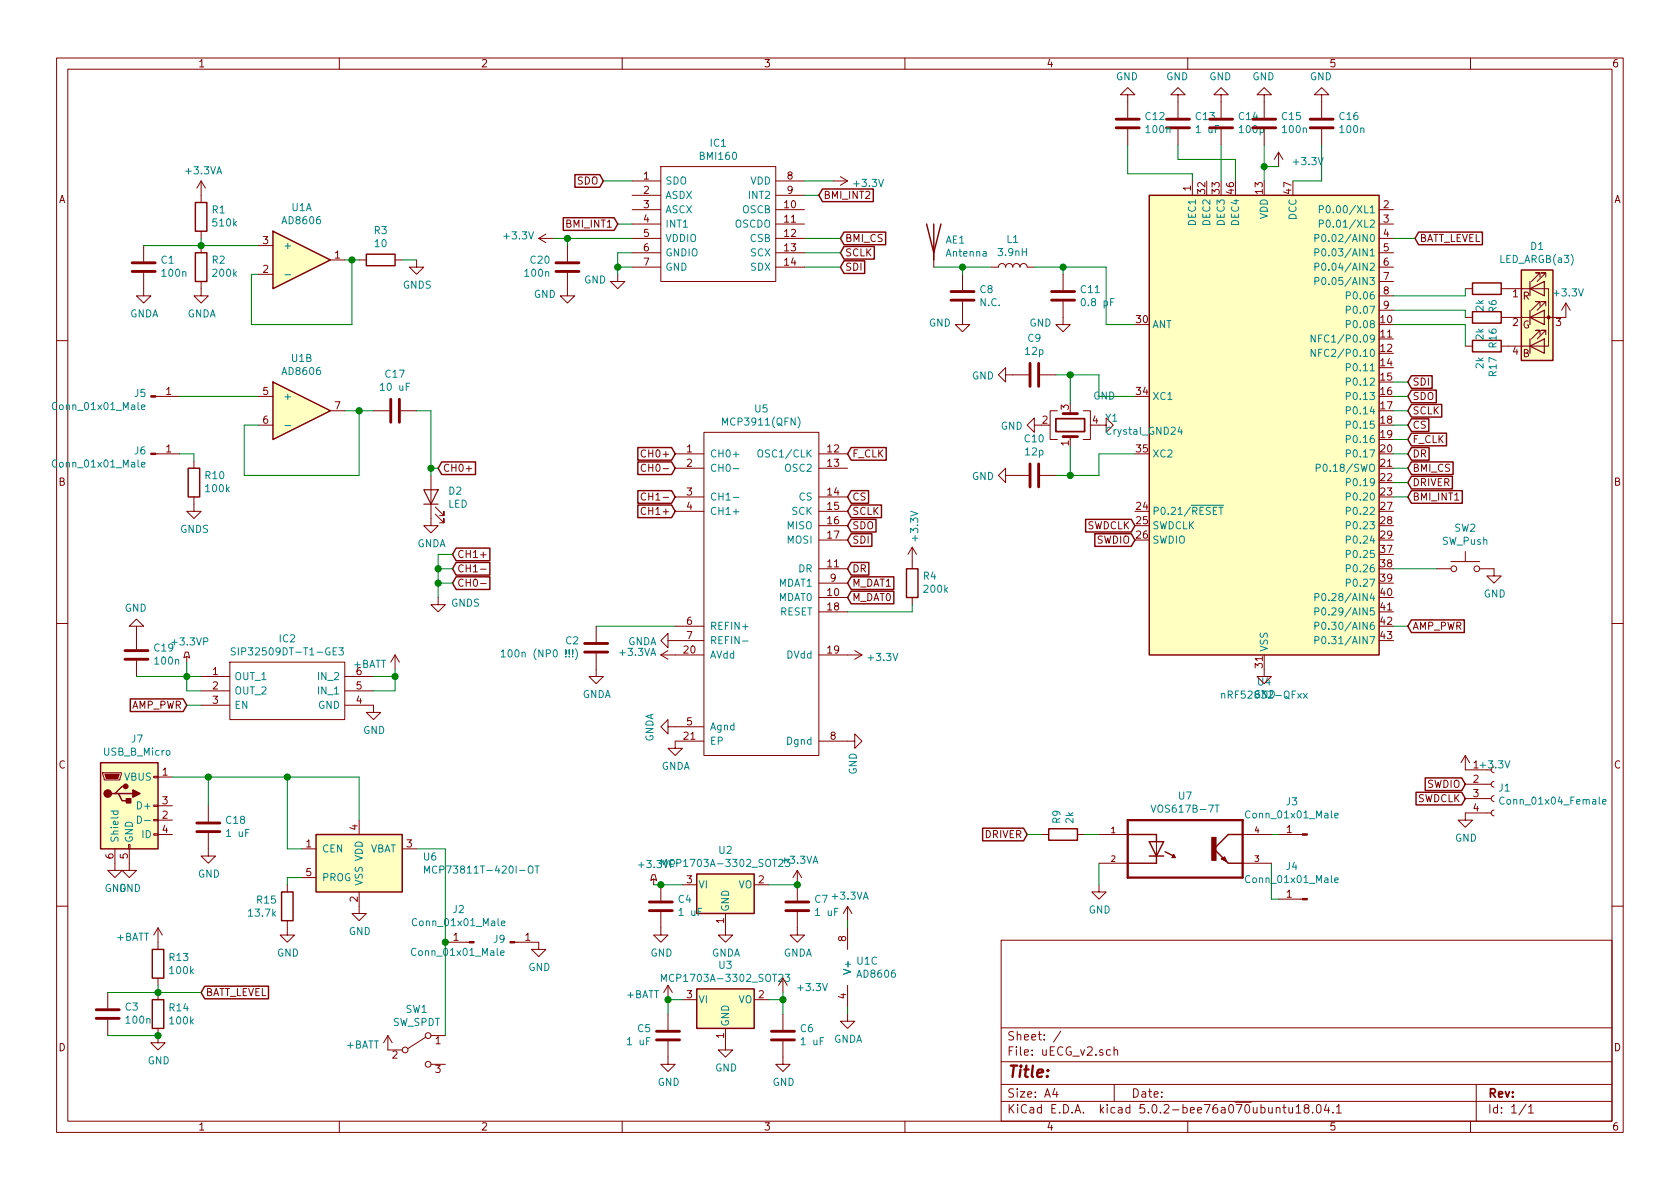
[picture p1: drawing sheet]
<svg xmlns="http://www.w3.org/2000/svg" width="297mm" height="210mm" viewBox="0 0 297 210" stroke-linecap="round" stroke-linejoin="round" font-family="sans-serif">
<g fill="none" stroke="#840000" stroke-width=".18">
<path d="M10 10.3h277v189.9h-277zM12 12.2h273v186.1h-273zM60 10.3v1.9M110 10.3v1.9M160 10.3v1.9M199.4 16.8h1.3l-1.3-1.3-1.3 1.3h1.3v4M208.3 16.8h1.2l-1.2-1.3-1.3 1.3h1.3v4M210 10.3v1.9M215.9 16.8h1.3l-1.3-1.3-1.3 1.3h1.3v4M223.5 16.8h1.3l-1.3-1.3-1.3 1.3h1.3v4M233.7 16.8h1.2l-1.2-1.3-1.3 1.3h1.3v4M260 10.3v1.9"/>
<path d="M35.6 32v3.8M35.6 32l-.8 1.3M35.6 32l.7 1.3M111.8 37.1h5M111.8 39.6h5M111.8 32h5M111.8 34.5h5M116.8 29.5h20.4v20.3h-20.4zM137.2 37.1h5M137.2 39.6h5M137.2 32h5M137.2 34.5h5"/>
<path d="M147.3 32h2.6M148.6 31.2l1.3 .8M149.9 32l-1.3 .8M199.4 22.9v2.7M208.3 22.9v2.7M210.8 32v2.5M215.9 22.9v2.7M223.5 22.9v2.7M226.1 26.9l-.8 1.3M226.1 26.9v2.6M226.1 26.9l.7 1.3M233.7 22.9v2.7"/>
<path d="M243.8 37.1h2.6M243.8 39.6h2.6M25.4 48.3v4h1.3l-1.3 1.3-1.3-1.3h1.3M25.4 43.4v2.8M35.6 49.8v2.5h1.2l-1.2 1.3-1.3-1.3h1.3M35.6 40.9v1.3M35.6 43.4v1.3M45.7 48.5h2.6M45.7 43.4h2.6M58.4 46h2.6M63.5 46h1.3M69.8 46h1.3"/>
<path d="M73.7 46v1.2h1.2l-1.2 1.3-1.3-1.3h1.3M95.2 42.2h2.6M95.2 42.2l1.3 .7M96.5 41.4l-1.3 .8M100.3 48.3v4h1.3l-1.3 1.3-1.2-1.3h1.2M100.3 43.4v2.8M109.2 48.5v1.3h1.3l-1.3 1.2-1.3-1.2h1.3M111.8 42.2h5M111.8 44.7h5M111.8 47.2h5M137.2 42.2h5M137.2 44.7h5"/>
<path d="M137.2 47.2h5M165.1 44.7v2.5M170.2 53.3v4.1h1.2l-1.2 1.3-1.3-1.3h1.3M170.2 48.5v2.8M175.3 47.2h1.2a.63 .63 0 0 1 .7-.6 .63 .63 0 0 1 .6 .6 .63 .63 0 0 1 .6-.6 .63 .63 0 0 1 .7 .6 .63 .63 0 0 1 .6-.6 .63 .63 0 0 1 .6 .6 .63 .63 0 0 1 .7-.6 .63 .63 0 0 1 .6 .6h1.3M188 53.3v4.1h1.2l-1.2 1.3-1.3-1.3h1.3M188 48.5v2.8M243.8 42.2h2.6M243.8 44.7h2.6M243.8 47.2h2.6M243.8 49.8h2.6M243.8 52.3h2.6"/>
<path d="M243.8 54.9h2.6M259.1 51h1.2M259.1 56.1h1.2M265.4 51h8.4v10.2h-8.4M272.3 59.2v-.8h-.8h.8l-1.5 1.5M272.3 54.1v-.8h-.8h.8l-1.5 1.6M272.3 49v-.7h-.8h.8l-1.5 1.5M273 49.8h.1M273.3 59.2v-.8h-.8h.8l-1.5 1.5M273.3 54.1v-.8h-.8h.8l-1.5 1.6M273.3 49v-.7h-.8h.8l-1.5 1.5M276.9 53.6v2.5h-11.5"/>
<path d="M276.9 53.6l-.8 1.3M276.9 53.6l.7 1.3M10 60.2h2M27.5 70.1h4.2M45.7 70.1h2.6M45.7 75.2h2.6M58.4 72.6h2.6M66 72.6h2.8M70.9 72.6h2.8M114.1 79.7a.6 .6 0 0 0-.8 .4 .6 .6 0 0 0 .6 .7l.2-.1M124.5 76.4h20.3v57.2h-20.3zM177.8 66.3v-1.3l-1.3 1.3 1.3 1.3v-1.3h4.1"/>
<path d="M182.9 75.2v-1.3l-1.3 1.3 1.3 1.2v-1.2h1.2M183.9 66.3h2.8M186.9 72.6h-1.2v5.1h1.2M189.2 72.6v.5M189.2 77.2v.5M191.5 72.6h1.3v5.1h-1.3M194.3 75.2h1.3v-1.3l1.2 1.3-1.2 1.2v-1.2M259.1 61.2h1.2M285 60.2h2M27.5 80.3h4.2M34.3 87.9v2.5h1.3l-1.3 1.3-1.3-1.3h1.3M34.3 81.5v1.3"/>
<path d="M76.2 84.1v8.9h1.3l-1.3 1.2-1.3-1.2h1.3M77 90.9l1.5 1.6v-.8v.8h-.8M77 89.7l1.5 1.5v-.8v.8h-.8M82.4 82.9h1M85 98.1h1M114.1 82.2a.6 .6 0 0 0-.8 .4 .6 .6 0 0 0 .6 .8l.2-.2M114.1 87.3a.6 .6 0 0 0-.8 .4 .6 .6 0 0 0 .6 .7l.2-.1M114.1 89.8a.6 .6 0 0 0-.8 .5 .6 .6 0 0 0 .6 .7l.2-.1M119.4 80.3h5.1M119.4 82.8h5.1M119.4 87.9h5.1M119.4 90.4h5.1"/>
<path d="M144.8 80.3h5.1M144.8 82.8h5.1M144.8 87.9h5.1M144.8 90.4h5.1M144.8 93h5.1M144.8 95.5h5.1M161.3 96.8v3.8M161.3 96.8l-.8 1.2M161.3 96.8l.8 1.2M177.8 84.1v-1.3l-1.3 1.3 1.3 1.2v-1.2h4.1M183.9 84.1h2.8M256.5 99.3h5.1"/>
<path d="M259.1 97.5v1.8M10 110.3h2M24.1 110.7h1.3l-1.3-1.2-1.2 1.2h1.2v4.1M24.1 116.8v2.8M32.8 115.3h.5l.2 1-.5-.2-.5 .2zM33 116.1v1M35.6 119.6h5M40.6 117.1h20.4v10.1h-20.4zM61 119.6h5M69.8 115.8l-.7 1.3M69.8 115.8v2.6M69.8 115.8l.8 1.3"/>
<path d="M77.5 105.7v1.2h1.2l-1.2 1.3-1.3-1.3h1.3M85 103.2h1M85 100.7h1M105.4 115.6v4h1.3l-1.3 1.3-1.3-1.3h1.3M105.4 110.7v2.8M116.8 115.8l1.3 .8M116.8 115.8h7.7M118.1 113.3v-1.3l-1.3 1.3 1.3 1.2v-1.2h6.4M118.1 115.1l-1.3 .7M119.4 110.7h5.1M144.8 115.8h7.6M144.8 105.7h5.1"/>
<path d="M144.8 100.6h5.1M144.8 108.2h5.1M144.8 103.1h5.1M151.1 115.1l1.3 .7M152.4 115.8l-1.3 .8M161.3 105.7v1.2M223.5 118.4v1.2h1.3l-1.3 1.3-1.3-1.3h1.3M254 100.6h2.5M261.6 100.6h2.6v1.2h1.2l-1.2 1.3-1.3-1.3h1.3M285 110.3h2M18.2 136.6h3.3v.3l-.3 1h-2.8zM27.2 137.3h.7v.2h-.7z"/>
<path d="M27.9 137.4h2.6M35.6 122.2h5M35.6 124.7h5M61 124.7h5v1.3h1.3l-1.3 1.2-1.2-1.2h1.2M61 122.2h5M118.1 128.5v-1.3l-1.3 1.3 1.3 1.3v-1.3h6.4M124.5 131.1h-5.1v1.2h1.2l-1.2 1.3-1.3-1.3h1.3M144.8 131.1h6.3v-1.3l1.3 1.3-1.3 1.2v-1.2M259.1 138.7h4.6M259.1 133.6v2.5h3.8M259.1 133.6l-.8 1.3M259.1 133.6l.7 1.3"/>
<path d="M264.2 138.2l-.3 .1-.2 .3 .1 .4 .4 .2M264.2 135.6l-.3 .1-.2 .4 .1 .3 .4 .2M20.3 150.1v3.8h1.3l-1.3 1.3-1.3-1.3h1.3M22.7 149.3h.3v.8h-.3zM22.9 150.1v3.8h1.2l-1.2 1.3-1.3-1.3h1.3M27.2 147.4h.7v.3h-.7zM27.2 144.9h.7v.3h-.7zM27.2 142.4h.7v.2h-.7zM27.9 145h2.6M27.9 142.5h2.6M27.9 147.6h2.6M36.8 147.3v4.1h1.3l-1.3 1.2-1.2-1.2h1.2"/>
<path d="M36.8 142.5v2.8M50.8 156.5v1.2M53.3 150.1h2.6M53.3 155.2h2.6M63.5 157.7v3.8h1.3l-1.3 1.3-1.3-1.3h1.3M63.5 145v2.6M71.1 150.1h2.6M115.3 154.7h.5l.3 1-.5-.3-.5 .3zM115.6 155.4v1.1M116.8 156.5v2.8M120.6 156.5h2.6M133.3 156.5h2.6"/>
<path d="M141 153.9v5.4M141 153.9l-.8 1.3M141 153.9l.7 1.3M184.1 147.6h1.3M190.5 147.6h1.3M194.3 156.5v1.2h1.3l-1.3 1.3-1.3-1.3h1.3M194.3 147.6h5.1M194.3 152.6h5.1M204.5 148.8v2.6M219.7 147.6h5.1M219.7 152.6h5.1M226.1 147.6h4.2"/>
<path d="M226.1 159h4.2M259.1 141.2h4.6M263.7 143.8h-4.6v1.2h1.2l-1.2 1.3-1.3-1.3h1.3M264.2 143.3l-.3 .1-.2 .3 .1 .4 .4 .2M264.2 140.7l-.3 .1-.2 .3 .1 .4 .4 .2M10 160.2h2M19 175.5v2.8M27.9 164.1v3.8M27.9 173v1.2M27.9 175.5v1.3M27.9 164.1l-.7 1.2M27.9 164.1l.8 1.2"/>
<path d="M50.8 162.8v2.5h1.3l-1.3 1.3-1.3-1.3h1.3M78.7 166.6h4.3M91 166.6h4.2v1.3h1.3l-1.3 1.3-1.2-1.3h1.2M116.8 161.3v4h1.3l-1.3 1.3-1.2-1.3h1.2M118.1 174.2v2.6M118.1 179.3v2.8M118.1 174.2l-.8 1.3M118.1 174.2l.8 1.3M120.6 176.8h2.6M128.3 161.5v3.8h1.2l-1.2 1.3-1.3-1.3h1.3M133.3 176.8h2.6M138.4 179.3v2.8"/>
<path d="M139.2 174.2l-.8-1.2v2.5M141 161.3v4h1.2l-1.2 1.3-1.3-1.3h1.3M149.9 179.3v1.3h1.2l-1.2 1.3-1.3-1.3h1.3M149.9 160.3l-.8 1.2M149.9 160.3v2.5M149.9 164.1v3.8M149.9 174.2v3.8M149.9 160.3l.7 1.2M177 166.3h108v32h-108zM285 160.2h2M19 180.3v2.8M27.9 181.9v2.5h1.3l-1.3 1.3-1.2-1.3h1.2"/>
<path d="M60 198.3v1.9M68.6 183.1l-.8 1.3M68.6 183.1v2.6h2.5M68.6 183.1l.7 1.3M75.3 183.4l-3.2 2M76.2 183.1h2.5M76.2 188.2h2.5M110 198.3v1.9M118.1 184.1v4.1h1.3l-1.3 1.3-1.3-1.3h1.3M128.3 181.9v3.8h1.2l-1.2 1.2-1.3-1.2h1.3M138.4 184.1v4.1h1.3l-1.3 1.3-1.2-1.3h1.2M160 198.3v1.9"/>
<path d="M177 194.8h108M177 191.8h108M177 187.8h108M177 181.8h108M186.5 192.5l-.4 1h1M186.8 193v1M187.6 182.3l-1.3 2M196.3 185.7l-.4-.1-.3 .3 .1 .6 .2 .1 .4-.1M197 185.7l.2-.1 .4 .1v.9M197 185.1v1.5M197 191.8v3M210 198.3v1.9"/>
<path d="M226.8 195.8h.6M227 195.3v1.3l.4 .2M227.9 195.8v.9l.4 .1 .2-.1M228.5 195.8v1M229.2 195.8l.4-.5v1.5M229.2 196.8h.8M230.9 196l-.2-.2-.1-.2 .3-.3h.3l.2 .3v.2l-.7 .2a.48 .48 0 0 0 0 .7l.2 .1 .5-.1a.48 .48 0 0 0-.2-.7M232.1 196.7v.1M232.9 195.5l.3-.2a.94 .94 0 0 1 0 1.5l-.4-.3-.1-.6zM234.5 195.2l-.3 1.1h.9M234.9 195.8v1M235.7 196.7v.1"/>
<path d="M236.3 195.8l.4-.5v1.5M236.3 196.8h.9M260 198.3v1.9M261 191.8v6.5M269.8 195.2l-1.2 2M270.3 195.8l.4-.5v1.5M270.3 196.8h.8"/>
<circle cx="257" cy="100.6" r=".51"/>
<circle cx="261.1" cy="100.6" r=".51"/>
<circle cx="71.6" cy="185.7" r=".51"/>
<circle cx="75.7" cy="188.2" r=".51"/>
<circle cx="75.7" cy="183.1" r=".51"/>
</g>
<g fill="#ffffc2" stroke="#ffffc2" stroke-width=".18">
<path d="M203.2 34.5h40.6v81.3h-40.6z"/>
<path d="M123.2 174.9h10.1v7h-10.1z"/>
<path d="M123.2 154.6h10.1v6.9h-10.1z"/>
<path d="M55.9 147.6h15.2v10.1h-15.2z"/>
<path d="M17.8 134.9h10.1v15.2h-10.1z"/>
<path d="M269 47.7h5.6v16h-5.6z"/>
<path d="M48.3 40.9l10.1 5.1-10.1 5z"/>
<path d="M48.3 67.6l10.1 5-10.1 5.1z"/>
</g>
<g fill="none" stroke="#840000" stroke-width=".25">
<path d="M34.5 35.8h2.1v5.1h-2.1zM99.6 38.5h9l.6 1.1-.6 1.1h-9zM101.7 30.9h4.3l.7 1.1-.7 1.1h-4.3zM145.4 33.4h9v2.3h-9l-.6-1.2zM163.8 39.6l1.3 5.1 1.3-5.1M165.1 39.6v6.4M203.2 34.5h40.6v81.3h-40.6zM34.5 44.7h2.1v5.1h-2.1zM48.3 40.9l10.1 5.1-10.1 5zM64.8 45h5v2h-5zM149.2 46.1h3.7v2.3h-3.7l-.6-1.2zM149.2 43.6h5.4v2.2h-5.4l-.6-1.1z"/>
<path d="M149.2 41h7.4v2.3h-7.4l-.6-1.1zM250.8 41h11.3v2.3h-11.3l-.6-1.1zM260.3 50h5.1v2.1h-5.1zM260.3 55.1h5.1v2h-5.1zM269 47.7h5.6v16h-5.6zM48.3 67.6l10.1 5-10.1 5.1zM112.8 79.1h5.9l.7 1.2-.7 1.1h-5.9zM150.5 79.1h6.2v2.3h-6.2l-.6-1.1zM249.6 66.4h3.6v2.3h-3.6l-.7-1.1zM249.6 69h4.3v2.2h-4.3l-.7-1.1zM249.6 71.5h5.3v2.3h-5.3l-.7-1.2zM249.6 74.1h3v2.2h-3l-.7-1.1z"/>
<path d="M249.6 76.6h6.2v2.2h-6.2l-.7-1.1zM249.6 79.1h3.1v2.3h-3.1l-.7-1.1zM260.3 60.2h5.1v2h-5.1zM33.3 82.8h2v5.1h-2zM78.1 81.7h6v2.2h-6l-.6-1.1zM80.6 99.5h6v2.2h-6l-.6-1.1zM80.6 96.9h6v2.3h-6l-.6-1.2zM112.8 81.7h5.9l.7 1.1-.7 1.1h-5.9zM112.8 86.8h5.9l.7 1.1-.7 1.1h-5.9zM112.8 89.3h5.9l.7 1.1-.7 1.1h-5.9zM150.5 94.4h3.7v2.2h-3.7l-.6-1.1zM150.5 91.8h4.4v2.3h-4.4l-.6-1.1z"/>
<path d="M150.5 89.3h5.4v2.2h-5.4l-.6-1.1zM150.5 86.8h3.1v2.2h-3.1l-.6-1.1zM150.5 99.5h3.1v2.2h-3.1l-.6-1.1zM191.9 91.8h8.1l.7 1.2-.7 1.1h-8.1zM193.6 94.4h6.4l.7 1.1-.7 1.1h-6.4zM249.6 81.7h7.3v2.2h-7.3l-.7-1.1zM249.6 84.2h7.2v2.3h-7.2l-.7-1.2zM249.6 86.8h8.9v2.2h-8.9l-.7-1.1zM80.6 102h6v2.2h-6l-.6-1.1zM150.5 104.5h7.5v2.3h-7.5l-.6-1.1zM150.5 102h7.5v2.2h-7.5l-.6-1.1zM160.3 100.6h2v5.1h-2z"/>
<path d="M249.6 109.6h9.3v2.3h-9.3l-.7-1.2zM17.8 134.9h10.1v15.2h-10.1zM22.2 139.1h-.6l-1.3 1.2h-.6M23 123.6h9.4l.6 1.1-.6 1.1h-9.4zM252 137.6h6.4l.7 1.1-.7 1.1h-6.4zM20.3 140.3h.7l.6 1.3h1.3M21 140.3h2.5M49.8 157.7h2v5.1h-2zM55.9 147.6h15.2v10.1h-15.2zM123.2 154.6h10.1v6.9h-10.1zM173.7 146.5h7.3l.6 1.1-.6 1.1h-7.3zM185.4 146.6h5.1v2h-5.1z"/>
<path d="M199.4 147.6h5.1v1.2M203.2 151.4h2.5M203.2 148.8h2.5l-1.2 2.6zM204.5 151.4v1.2h-5.1M206 150.6l1.5 .8M207.5 151.1l.3 .5h-.5zM219.7 147.6h-2.5l-2.6 2.5 2.6 2.5h2.5M250.4 140.1h8l.7 1.1-.7 1.1h-8zM26.9 176.8h2.1v5.1h-2.1zM26.9 167.9h2.1v5.1h-2.1zM36.2 174.4h11.3v2.2h-11.3l-.6-1.1zM123.2 174.9h10.1v7h-10.1z"/>
</g>
<g fill="none" stroke="#008484" stroke-width=".18">
<path d="M233.3 37l.6-.1v-.4l-.1-.1h-.5v1.2M233.3 39.6l.6-.1v-.5l-.1-.1h-.5v1.3M234.6 39l.2-.1a.67 .67 0 0 1 .4 .6 .67 .67 0 0 1-.4 .7l-.3-.5zM234.6 36.4h.2a.67 .67 0 0 1 .4 .6 .67 .67 0 0 1-.4 .6 .83 .83 0 0 1-.2-1.2zM50.4 48.6h1M232.5 42.1h.6v-.5l-.1-.2h-.5v1.3M232.5 44.6h.6v-.5l-.1-.1h-.5v1.3M232.5 47.2l.6-.1v-.4l-.1-.2h-.5v1.3M232.5 49.7h.6v-.5l-.1-.1h-.5v1.2M232.5 59.2v1.3l-.7-1.3v1.3M233.8 41.6l.2-.2a.67 .67 0 0 1 .4 .7 .67 .67 0 0 1-.4 .6l-.3-.5zM233.8 44.1l.2-.1a.67 .67 0 0 1 .4 .6 .67 .67 0 0 1-.4 .7l-.3-.5z"/>
<path d="M233.8 46.7l.2-.2a.67 .67 0 0 1 .4 .7 .67 .67 0 0 1-.4 .6l-.3-.5zM233.8 49.2l.2-.1a.67 .67 0 0 1 .4 .6 .67 .67 0 0 1-.4 .6l-.3-.4zM238 57.3h.7v-.5l-.2-.1h-.5v1.3M238 52.3l.7-.1v-.5l-.2-.1h-.5v1.3M238 54.8h.7v-.5l-.2-.2h-.5v1.3M25 72l.6-.1v-.3h-.4l-.2 .2 .1 .6h.5M50.4 75.3h1M134.1 79.7l.1-.1a.42 .42 0 0 1 .6 .1 .88 .88 0 0 1-.3 1.1h-.3a1.07 1.07 0 0 1-.1-1.1zM208.6 75.5l-.3 .9h.8M208.9 76v.8M232.5 61.8v1.2l-.7-1.2v1.2M238 65l.7-.1v-.5l-.2-.1h-.5v1.3"/>
<path d="M238 67.5h.7v-.5l-.2-.2h-.5v1.3M238 70h.7v-.5l-.2-.1h-.5v1.3M238 72.6l.7-.1v-.4l-.2-.2h-.5v1.3M238 75.1h.7v-.5l-.2-.1h-.5v1.2M238 77.7l.7-.1v-.5l-.2-.1h-.5v1.3M25 82.2l.6-.1v-.3h-.4l-.2 .1 .1 .6h.5M129.6 80.3h1M129.6 82.9h1M129.6 88h1M129.6 90.5h1M214.2 89.4h2.2M215.5 89.7h.7"/>
<path d="M215.9 89.7v1.3M232.7 82.7h.6l.2-.2-.1-.3-.2-.1h-.5v1.3M238 80.2h.7v-.5l-.2-.2h-.5v1.3M238 85.3l.7-.1v-.4l-.2-.2h-.5v1.3M238 87.8h.7v-.5l-.2-.1h-.5v1.2M238 90.4l.7-.1v-.5l-.2-.1h-.5v1.3M238 92.9h.7v-.5l-.2-.2h-.5v1.3M238 95.4h.7v-.5l-.2-.1h-.5v1.3M238 98l.7-.1v-.4l-.2-.2h-.5v1.3M41.6 114.6l-.5-.1-.2 .2v.3l.6 .3 .1 .3-.2 .2h-.5M59.9 114.5h.8l-.4 .5 .4 .2v.5l-.2 .1-.6-.1M88.6 115.3l.4-.4v1.3"/>
<path d="M88.6 116.2h.7M101.2 116v.2M101.2 114.9v.8M101.8 114.7a1.47 1.47 0 0 1 0 2M131.3 113.4h1M232.5 105.6h.6v-.5l-.1-.2h-.5v1.3M232.5 108.1h.6v-.5l-.1-.1h-.5v1.3M232.5 110.7l.6-.1v-.4l-.1-.2h-.5v1.3M232.5 113.2h.6v-.5l-.1-.1h-.5v1.2M233.8 105.1l.2-.2a.67 .67 0 0 1 .4 .7 .67 .67 0 0 1-.4 .6l-.3-.5zM233.8 107.6l.2-.1a.67 .67 0 0 1 .4 .6 .67 .67 0 0 1-.4 .7l-.3-.5zM233.8 110.2l.2-.2a.67 .67 0 0 1 .4 .7 .67 .67 0 0 1-.4 .6l-.3-.5z"/>
<path d="M233.8 112.7l.2-.1a.67 .67 0 0 1 .4 .6 .67 .67 0 0 1-.4 .6l-.3-.4zM238 100.5h.7v-.5l-.2-.1h-.5v1.2M238 103.1l.7-.1v-.5l-.2-.1h-.5v1.3M216 122.8l.2-.2 .3 .1 .1 .8M216 122.6v.9M230.5 122.6l.6 .9M231.1 122.6l-.6 .9M19.6 143.4h1.3M20.1 143.4l-.1 .4 .3 .2 .5-.1v-.5M24.3 144.3a.64 .64 0 0 1 .7 .7 .64 .64 0 0 1-.7 .6zM25.6 145.1h.9M75.1 154.4v-1.3l.4 .9 .4-.9v1.3"/>
<path d="M93.4 153.3a.45 .45 0 0 1 .8 0 .88 .88 0 0 1-.3 1.1h-.3a1.07 1.07 0 0 1-.2-1.1zM94.6 153.1h.7M95 153.1v1.3M203.5 142.4l.4 1.2 .5-1.2M214.8 142.4h.7M236 144.2l.6-.1v-.2l-.4-.1-.2 .2 .1 .6h.5M236 155.6l.6-.1v-.2l-.4-.1-.2 .2 .1 .6h.5M265.9 141.1a.6 .6 0 0 0-.8 .4 .6 .6 0 0 0 .6 .7l.2-.1M283.4 141.8l.6-.1-.1-.3h-.4l-.1 .1v.7h.5M88.5 168.5l.6-.1v-.2l-.4-.1-.2 .2 .1 .6h.5M88.7 163.3l.6-.1-.1-.3h-.4l-.1 .1v.6h.5M116.9 173.6v-1.3l.5 .9 .4-.9v1.3"/>
<path d="M138.8 172.3h.8l-.4 .5 .4 .1v.5l-.2 .2-.6-.2"/>
</g>
<g fill="none" stroke="#840000" stroke-width=".51">
<path d="M197.4 21.1h4M197.4 22.6h4M206.2 21.1h4.1M206.2 22.6h4.1M213.9 21.1h4M213.9 22.6h4M221.5 21.1h4.1M221.5 22.6h4.1M231.6 21.1h4.1M231.6 22.6h4.1M23.4 46.5h4M23.4 48h4"/>
<path d="M98.3 46.5h4.1M98.3 48h4.1M168.1 53.1h4.1M168.1 51.6h4.1M185.9 53.1h4.1M185.9 51.6h4.1M69.1 70.6v4.1M70.6 70.6v4.1M182.1 64.3v4M183.6 64.3v4M188 77.2h2.5M188 73.1h2.5"/>
<path d="M182.1 82v4.1M183.6 82v4.1M22.1 115.1h4.1M22.1 116.6h4.1M103.4 113.8h4M103.4 115.3h4M34.8 145.5h4.1M34.8 147.1h4.1M114.8 159.5h4.1M138.9 159.5h4.1M17 178.6h4.1M114.8 161h4.1"/>
<path d="M138.9 161h4.1M17 180.1h4.1M116.1 182.4h4M116.1 183.9h4M136.4 182.4h4.1M136.4 183.9h4.1"/>
</g>
<g fill="none" stroke="#008400" stroke-width=".18">
<path d="M106.7 32h5.1M109.2 39.6h2.6M142.2 32h5.1M142.2 34.5h2.6M199.4 25.6v5.1h11.4v1.3M208.3 25.6v2.6h10.1v3.8M215.9 25.6v6.4M223.5 25.6v6.4M223.5 29.5h2.6M233.7 25.6v6.4h-5.1M25.4 43.4h20.3M35.6 42.2v1.2"/>
<path d="M61 46h2.5M62.2 46v11.4h-17.8v-8.9h1.3M71.1 46h2.6M97.8 42.2h14M100.3 42.2v1.2M109.2 47.2h2.6M111.8 44.7h-2.6v3.8M142.2 47.2h6.4M142.2 44.7h6.4M142.2 42.2h6.4M165.1 47.2h10.2M170.2 47.2v1.3"/>
<path d="M182.9 47.2h12.7v10.2h5.1M188 47.2v1.3M246.4 57.4h12.7v3.8M246.4 42.2h3.8M246.4 54.9h12.7v1.2M259.1 51v1.3h-12.7M31.7 70.1h14M61 72.6h5M63.5 72.6v11.5h-20.3v-8.9h2.5M73.7 72.6h2.5v11.5M186.7 66.3h7.6v3.8h6.4M189.2 66.3v5.1"/>
<path d="M189.2 79v5.1M246.4 70.1h2.5M246.4 67.6h2.5M246.4 72.6h2.5M246.4 75.2h2.5M246.4 77.7h2.5M31.7 80.3h2.6v1.2M76.2 82.8h1.3M80 98h-2.5v7.7M200.7 80.3h-6.4v3.8h-7.6M246.4 80.3h2.5M246.4 82.8h2.5"/>
<path d="M246.4 85.3h2.5M246.4 87.9h2.5M24.1 119.6h11.5M33 117.1v5.1h2.6M66 119.6h3.8M69.8 118.4v3.8h-3.8M77.5 103.1h2.5M77.5 100.6h2.5M105.4 110.7h14M161.3 106.9v1.3h-11.4M246.4 110.7h2.5M246.4 100.6h7.6"/>
<path d="M30.5 137.4h33v7.6M33 124.7h2.6M36.8 137.4v5.1M50.8 137.4v12.7h2.5M53.3 155.2h-2.5v1.3M73.7 150.1h5v33M115.6 156.5h5M135.9 156.5h5.1M181.6 147.6h2.5M191.8 147.6h2.5M194.3 152.6v3.9M224.8 147.6h1.3"/>
<path d="M224.8 152.6v6.4h1.3M19 175.5h16.6M27.9 174.2v1.3M120.6 176.8h-2.5v2.5M135.9 176.8h2.5M138.4 175.5v3.8M149.9 162.8v1.3M149.9 178v1.3M19 183.1h8.9"/>
</g>
<g fill="#008400" stroke="#008400" stroke-width=".25">
<circle cx="189.2" cy="66.3" r=".51"/>
<circle cx="189.2" cy="84.1" r=".51"/>
<circle cx="188" cy="47.2" r=".51"/>
<circle cx="170.2" cy="47.2" r=".51"/>
<circle cx="138.4" cy="176.8" r=".51"/>
<circle cx="118.1" cy="176.8" r=".51"/>
<circle cx="141" cy="156.5" r=".51"/>
<circle cx="62.2" cy="46" r=".51"/>
<circle cx="35.6" cy="43.4" r=".51"/>
<circle cx="77.5" cy="103.1" r=".51"/>
<circle cx="50.8" cy="137.4" r=".51"/>
<circle cx="27.9" cy="175.5" r=".51"/>
<circle cx="27.9" cy="183.1" r=".51"/>
<circle cx="223.5" cy="29.5" r=".51"/>
<circle cx="63.5" cy="72.6" r=".51"/>
<circle cx="109.2" cy="47.2" r=".51"/>
<circle cx="100.3" cy="42.2" r=".51"/>
<circle cx="36.8" cy="137.4" r=".51"/>
<circle cx="76.2" cy="82.8" r=".51"/>
<circle cx="78.7" cy="166.6" r=".51"/>
<circle cx="77.5" cy="100.6" r=".51"/>
<circle cx="69.9" cy="119.6" r=".51"/>
<circle cx="116.8" cy="156.5" r=".51"/>
<circle cx="33" cy="119.6" r=".51"/>
</g>
<path d="M186.7 74h5.1v2.3h-5.1z" fill="none" stroke="#840000" stroke-width=".3"/>
<g fill="#840000" stroke="#840000" stroke-width=".18">
<path d="M26.7 70h.8v.2h-.8z"/>
<path d="M26.7 80.1h.8v.3h-.8z"/>
<path d="M18.5 136.9h2.6l-.3 .8h-2z"/>
<path d="M90.2 166.5h.8v.2h-.8z"/>
<path d="M83 166.5h.8v.2h-.8z"/>
<path d="M230.3 147.4h.8v.3h-.8z"/>
<path d="M230.3 158.9h.8v.2h-.8z"/>
<path d="M214.2 148.1h.8v4h-.8z"/>
<path d="M215.9 151.9l.6-.4 .4 .9z"/>
<circle cx="273.8" cy="56.1" r=".25"/>
</g>
<g fill="#840000" stroke="#840000" stroke-width=".25">
<path d="M22.4 141.2h.7v.8h-.7z"/>
<path d="M23.5 139.7l1.3 .6-1.3 .7z"/>
<circle cx="19" cy="140.3" r=".63"/>
<circle cx="22.2" cy="139.1" r=".38"/>
</g>
<path d="M270.5 56.1l2.5-1.2v2.5zM270.5 51l2.5-1.2v2.5zM270.5 49.8v2.5M270.5 54.9v2.5M270.5 59.9v2.6M270.5 61.2l2.5-1.3v2.6zM74.9 86.6h2.6l-1.3 2.5zM74.9 89.1h2.6" fill="none" stroke="#840000" stroke-width=".2"/>
<path d="M199.4 145h20.3v10.2h-20.3z" fill="none" stroke="#840000" stroke-width=".41"/>
<text font-size="2.8" fill="#840000" x="178" y="190.5">Title:</text>
<g font-size="2.1" fill="#840000">
<text x="178" y="184">Sheet: /</text>
<text x="178" y="186.7">File: uECG_v2.sch</text>
<text x="178" y="196.9">KiCad E.D.A. kicad 5.0.2-bee76a070ubuntu18.04.1</text>
<text x="178" y="194.1">Size: A4</text>
<text x="200" y="194.1">Date:</text>
<text x="263" y="194.1">Rev:</text>
<text x="263" y="196.9">Id: 1/1</text>
</g>
<g font-size="1.8" fill="#840000">
<text x="35" y="11.9">1</text>
<text x="85" y="11.9">2</text>
<text x="135" y="11.9">3</text>
<text x="185" y="11.9">4</text>
<text x="235" y="11.9">5</text>
<text x="285" y="11.9">6</text>
<text x="10.4" y="35.9">A</text>
<text x="102.1" y="32.6">SDO</text>
<text x="113.8" y="31.7">1</text>
<text x="113.8" y="34.3">2</text>
<text x="139.2" y="31.7">8</text>
<text x="139.2" y="34.3">9</text>
<text x="145.6" y="35.2">BMI_INT2</text>
<text x="210.6" y="33.8" transform="rotate(-90 210.6 33.8)">1</text>
<text x="213.1" y="34.2" transform="rotate(-90 213.1 34.2)">32</text>
<text x="215.6" y="34.2" transform="rotate(-90 215.6 34.2)">33</text>
<text x="218.2" y="34.2" transform="rotate(-90 218.2 34.2)">46</text>
<text x="223.3" y="34.2" transform="rotate(-90 223.3 34.2)">13</text>
<text x="228.3" y="34.2" transform="rotate(-90 228.3 34.2)">47</text>
<text x="285.4" y="35.9">A</text>
<text x="100.4" y="40.3">BMI_INT1</text>
<text x="113.8" y="36.8">3</text>
<text x="113.8" y="39.4">4</text>
<text x="113.8" y="41.9">5</text>
<text x="138.7" y="36.8">10</text>
<text x="138.7" y="39.4">11</text>
<text x="138.7" y="41.9">12</text>
<text x="244.6" y="36.8">2</text>
<text x="244.6" y="39.4">3</text>
<text x="244.6" y="41.9">4</text>
<text x="46.5" y="43.2">3</text>
<text x="59.2" y="45.7">1</text>
<text x="113.8" y="44.4">6</text>
<text x="113.8" y="47">7</text>
<text x="138.7" y="44.4">13</text>
<text x="138.7" y="47">14</text>
<text x="149.4" y="47.9">SDI</text>
<text x="149.4" y="45.3">SCLK</text>
<text x="149.4" y="42.8">BMI_CS</text>
<text x="244.6" y="44.4">5</text>
<text x="244.6" y="47">6</text>
<text x="251" y="42.8">BATT_LEVEL</text>
<text x="46.5" y="48.3">2</text>
<text x="244.6" y="49.5">7</text>
<text x="244.6" y="52.1">8</text>
<text x="267.5" y="52.6">1</text>
<text x="269.2" y="53">R</text>
<text x="201" y="57.1">30</text>
<text x="244.1" y="57.1">10</text>
<text x="244.1" y="59.7">11</text>
<text x="244.6" y="54.6">9</text>
<text x="267.5" y="57.7">2</text>
<text x="269.2" y="58.1">G</text>
<text x="275.1" y="57.7">3</text>
<text x="244.1" y="62.2">12</text>
<text x="244.1" y="64.8">14</text>
<text x="267.5" y="62.7">4</text>
<text x="269.2" y="63.2">B</text>
<text x="29.4" y="69.8">1</text>
<text x="46.5" y="69.8">5</text>
<text x="201" y="69.8">34</text>
<text x="244.1" y="67.3">15</text>
<text x="244.1" y="69.8">16</text>
<text x="249.7" y="68.2">SDI</text>
<text x="249.7" y="70.7">SDO</text>
<text x="46.5" y="74.9">6</text>
<text x="59.2" y="72.4">7</text>
<text x="184.3" y="74.9">2</text>
<text x="189" y="72.5" transform="rotate(-90 189 72.5)">3</text>
<text x="193.2" y="74.9">4</text>
<text x="244.1" y="72.4">17</text>
<text x="244.1" y="74.9">18</text>
<text x="244.1" y="77.5">19</text>
<text x="249.7" y="73.3">SCLK</text>
<text x="249.7" y="75.8">CS</text>
<text x="29.4" y="80">1</text>
<text x="78.3" y="83.4">CH0+</text>
<text x="114" y="80.9">CH0+</text>
<text x="114.5" y="83.4">CH0-</text>
<text x="121.4" y="80">1</text>
<text x="121.4" y="82.5">2</text>
<text x="146.4" y="80">12</text>
<text x="146.4" y="82.5">13</text>
<text x="150.6" y="80.9">F_CLK</text>
<text x="189" y="78.8" transform="rotate(-90 189 78.8)">1</text>
<text x="201" y="80">35</text>
<text x="244.1" y="80">20</text>
<text x="244.1" y="82.5">21</text>
<text x="249.7" y="78.4">F_CLK</text>
<text x="249.7" y="80.9">DR</text>
<text x="249.7" y="83.4">BMI_CS</text>
<text x="10.4" y="85.9">B</text>
<text x="114.5" y="88.5">CH1-</text>
<text x="121.4" y="87.6">3</text>
<text x="146.4" y="87.6">14</text>
<text x="150.6" y="88.5">CS</text>
<text x="244.1" y="85.1">22</text>
<text x="244.1" y="87.6">23</text>
<text x="249.7" y="86">DRIVER</text>
<text x="249.7" y="88.5">BMI_INT1</text>
<text x="285.4" y="85.9">B</text>
<text x="114" y="91.1">CH1+</text>
<text x="121.4" y="90.2">4</text>
<text x="146.4" y="90.2">15</text>
<text x="146.4" y="92.7">16</text>
<text x="146.4" y="95.2">17</text>
<text x="150.6" y="93.6">SDO</text>
<text x="150.6" y="91.1">SCLK</text>
<text x="192.1" y="93.6">SWDCLK</text>
<text x="201" y="90.2">24</text>
<text x="201" y="92.7">25</text>
<text x="201" y="95.2">26</text>
<text x="244.1" y="90.2">27</text>
<text x="244.1" y="92.7">28</text>
<text x="244.1" y="95.2">29</text>
<text x="80.8" y="101.2">CH1-</text>
<text x="80.8" y="98.7">CH1+</text>
<text x="146.4" y="100.3">11</text>
<text x="150.6" y="96.1">SDI</text>
<text x="150.6" y="101.2">DR</text>
<text x="193.9" y="96.1">SWDIO</text>
<text x="244.1" y="97.8">37</text>
<text x="244.1" y="100.3">38</text>
<text x="80.8" y="103.8">CH0-</text>
<text x="146.4" y="105.4">10</text>
<text x="146.4" y="107.9">18</text>
<text x="146.8" y="102.9">9</text>
<text x="150.6" y="106.3">M_DAT0</text>
<text x="150.6" y="103.8">M_DAT1</text>
<text x="244.1" y="102.9">39</text>
<text x="244.1" y="105.4">40</text>
<text x="244.1" y="107.9">41</text>
<text x="121.4" y="110.5">6</text>
<text x="121.4" y="113">7</text>
<text x="244.1" y="110.5">42</text>
<text x="244.1" y="113">43</text>
<text x="249.7" y="111.4">AMP_PWR</text>
<text x="37.6" y="119.4">1</text>
<text x="63" y="119.4">6</text>
<text x="121" y="115.6">20</text>
<text x="146.4" y="115.6">19</text>
<text x="223.3" y="118.1" transform="rotate(-90 223.3 118.1)">31</text>
<text x="23.2" y="125.3">AMP_PWR</text>
<text x="37.6" y="121.9">2</text>
<text x="37.6" y="124.5">3</text>
<text x="63" y="124.5">4</text>
<text x="63" y="121.9">5</text>
<text x="121" y="130.8">21</text>
<text x="121.4" y="128.3">5</text>
<text x="146.8" y="130.8">8</text>
<text x="10.4" y="135.9">C</text>
<text x="28.7" y="137.2">1</text>
<text x="285.4" y="135.9">C</text>
<text x="28.7" y="142.2">3</text>
<text x="250.5" y="141.9">SWDCLK</text>
<text x="252.3" y="139.3">SWDIO</text>
<text x="260.5" y="138.4">2</text>
<text x="260.5" y="141">3</text>
<text x="260.5" y="143.5">4</text>
<text x="28.7" y="144.8">2</text>
<text x="28.7" y="147.3">4</text>
<text x="54.1" y="149.9">1</text>
<text x="63.2" y="146.8" transform="rotate(-90 63.2 146.8)">4</text>
<text x="71.9" y="149.9">3</text>
<text x="174.1" y="148.2">DRIVER</text>
<text x="227.5" y="147.3">1</text>
<text x="20.1" y="151.9" transform="rotate(-90 20.1 151.9)">6</text>
<text x="22.6" y="151.9" transform="rotate(-90 22.6 151.9)">5</text>
<text x="54.1" y="154.9">5</text>
<text x="63.2" y="159.5" transform="rotate(-90 63.2 159.5)">2</text>
<text x="121.4" y="156.2">3</text>
<text x="134.1" y="156.2">2</text>
<text x="227.5" y="158.7">1</text>
<text x="80.2" y="166.4">1</text>
<text x="92.9" y="166.4">1</text>
<text x="128" y="163.3" transform="rotate(-90 128 163.3)">1</text>
<text x="149.6" y="166.5" transform="rotate(-90 149.6 166.5)">8</text>
<text x="118.2" y="173.6">MCP1703A-3302_SOT23</text>
<text x="36.3" y="176.1">BATT_LEVEL</text>
<text x="121.4" y="176.5">3</text>
<text x="134.1" y="176.5">2</text>
<text x="149.6" y="176.6" transform="rotate(-90 149.6 176.6)">4</text>
<text x="10.4" y="185.9">D</text>
<text x="77" y="184.7">1</text>
<text x="128" y="183.6" transform="rotate(-90 128 183.6)">1</text>
<text x="285.4" y="185.9">D</text>
<text x="69.4" y="187.2">2</text>
<text x="77" y="189.7">3</text>
<text x="35" y="199.9">1</text>
<text x="85" y="199.9">2</text>
<text x="135" y="199.9">3</text>
<text x="185" y="199.9">4</text>
<text x="235" y="199.9">5</text>
<text x="285" y="199.9">6</text>
</g>
<g font-size="1.8" fill="#008484">
<text x="197.3" y="14.2">GND</text>
<text x="206.2" y="14.2">GND</text>
<text x="213.8" y="14.2">GND</text>
<text x="221.4" y="14.2">GND</text>
<text x="231.6" y="14.2">GND</text>
<text x="202.6" y="21.2">C12</text>
<text x="202.8" y="23.5">100n</text>
<text x="211.5" y="21.2">C13</text>
<text x="211.7" y="23.5">1 uF</text>
<text x="219.1" y="21.2">C14</text>
<text x="219.3" y="23.5">100p</text>
<text x="226.7" y="21.2">C15</text>
<text x="226.9" y="23.5">100n</text>
<text x="236.9" y="21.2">C16</text>
<text x="237.1" y="23.5">100n</text>
<text x="123.9" y="28.3">BMI160</text>
<text x="125.6" y="26">IC1</text>
<text x="228.9" y="29.2">+3.3V</text>
<text x="33" y="30.8">+3.3VA</text>
<text x="117.6" y="32.6">SDO</text>
<text x="117.6" y="35.2">ASDX</text>
<text x="132.6" y="35.2">INT2</text>
<text x="132.7" y="32.6">VDD</text>
<text x="151.2" y="33.1">+3.3V</text>
<text x="37.5" y="37.7">R1</text>
<text x="37.8" y="40.1">510k</text>
<text x="50.1" y="39.6">AD8606</text>
<text x="51.6" y="37.3">U1A</text>
<text x="66.2" y="41.4">R3</text>
<text x="117.6" y="37.7">ASCX</text>
<text x="117.6" y="40.3">INT1</text>
<text x="129.9" y="40.3">OSCDO</text>
<text x="131.3" y="37.7">OSCB</text>
<text x="211.5" y="39.8" transform="rotate(-90 211.5 39.8)">DEC1</text>
<text x="214" y="39.8" transform="rotate(-90 214 39.8)">DEC2</text>
<text x="216.5" y="39.8" transform="rotate(-90 216.5 39.8)">DEC3</text>
<text x="219.1" y="39.8" transform="rotate(-90 219.1 39.8)">DEC4</text>
<text x="224.2" y="38.8" transform="rotate(-90 224.2 38.8)">VDD</text>
<text x="229.2" y="38.9" transform="rotate(-90 229.2 38.9)">DCC</text>
<text x="235" y="37.7">P0.00/XL1</text>
<text x="235" y="40.3">P0.01/XL2</text>
<text x="28.5" y="46.6">C1</text>
<text x="37.5" y="46.6">R2</text>
<text x="50" y="44.1">+</text>
<text x="66.3" y="43.7">10</text>
<text x="89.3" y="42.3">+3.3V</text>
<text x="93.9" y="46.6">C20</text>
<text x="117.6" y="42.8">VDDIO</text>
<text x="117.6" y="45.3">GNDIO</text>
<text x="117.6" y="47.9">GND</text>
<text x="132.7" y="42.8">CSB</text>
<text x="132.8" y="45.3">SCX</text>
<text x="132.8" y="47.9">SDX</text>
<text x="167.2" y="43.1">AE1</text>
<text x="167.4" y="45.4">Antenna</text>
<text x="176.6" y="45.3">3.9nH</text>
<text x="178.1" y="43">L1</text>
<text x="234.2" y="42.8">P0.02/AIN0</text>
<text x="234.2" y="45.3">P0.03/AIN1</text>
<text x="234.2" y="47.9">P0.04/AIN2</text>
<text x="265.4" y="46.5">LED_ARGB(a3)</text>
<text x="270.7" y="44.2">D1</text>
<text x="28.8" y="48.9">100n</text>
<text x="37.8" y="48.9">200k</text>
<text x="71.2" y="51">GNDS</text>
<text x="92.9" y="48.9">100n</text>
<text x="94.4" y="52.7">GND</text>
<text x="103.3" y="50.1">GND</text>
<text x="173.3" y="51.8">C8</text>
<text x="191.2" y="51.8">C11</text>
<text x="234.2" y="50.4">P0.05/AIN3</text>
<text x="238.7" y="53">P0.06</text>
<text x="274.9" y="52.4">+3.3V</text>
<text x="22.9" y="56.1">GNDA</text>
<text x="33.1" y="56.1">GNDA</text>
<text x="164.2" y="57.8">GND</text>
<text x="173.3" y="54.1">N.C.</text>
<text x="182" y="57.8">GND</text>
<text x="191.5" y="54.1">0.8 pF</text>
<text x="203.7" y="58">ANT</text>
<text x="238.7" y="58">P0.08</text>
<text x="238.7" y="55.5">P0.07</text>
<text x="262.3" y="55" transform="rotate(-90 262.3 55)">2k</text>
<text x="264.6" y="55.3" transform="rotate(-90 264.6 55.3)">R6</text>
<text x="51.6" y="64">U1B</text>
<text x="181.4" y="62.8">12p</text>
<text x="181.8" y="60.4">C9</text>
<text x="233.6" y="60.6">NFC1/P0.09</text>
<text x="233.6" y="63.1">NFC2/P0.10</text>
<text x="238.7" y="65.7">P0.11</text>
<text x="262.3" y="65.1" transform="rotate(-90 262.3 65.1)">2k</text>
<text x="262.3" y="60.1" transform="rotate(-90 262.3 60.1)">2k</text>
<text x="264.6" y="61.4" transform="rotate(-90 264.6 61.4)">R16</text>
<text x="23.8" y="70.2">J5</text>
<text x="50" y="70.7">+</text>
<text x="50.1" y="66.3">AD8606</text>
<text x="67.5" y="69.1">10 uF</text>
<text x="68.2" y="66.8">C17</text>
<text x="171.9" y="67.1">GND</text>
<text x="193.3" y="70.7">GND</text>
<text x="203.7" y="70.7">XC1</text>
<text x="238.7" y="68.2">P0.12</text>
<text x="238.7" y="70.7">P0.13</text>
<text x="264.6" y="66.5" transform="rotate(-90 264.6 66.5)">R17</text>
<text x="9.8" y="72.5">Conn_01x01_Male</text>
<text x="128.2" y="75.3">MCP3911(QFN)</text>
<text x="133.5" y="72.9">U5</text>
<text x="176.9" y="76">GND</text>
<text x="195.5" y="74.6">Y1</text>
<text x="195.9" y="76.9">Crystal_GND24</text>
<text x="238.7" y="73.3">P0.14</text>
<text x="238.7" y="75.8">P0.15</text>
<text x="9.8" y="82.7">Conn_01x01_Male</text>
<text x="23.8" y="80.4">J6</text>
<text x="125.5" y="80.9">CH0+</text>
<text x="125.5" y="83.4">CH0-</text>
<text x="134.8" y="80.9">OSC1/CLK</text>
<text x="138.9" y="83.4">OSC2</text>
<text x="181.2" y="78.2">C10</text>
<text x="181.4" y="80.5">12p</text>
<text x="203.7" y="80.9">XC2</text>
<text x="234" y="83.4">P0.18/SWO</text>
<text x="238.7" y="78.4">P0.16</text>
<text x="238.7" y="80.9">P0.17</text>
<text x="36.3" y="84.7">R10</text>
<text x="36.5" y="87">100k</text>
<text x="79.2" y="89.8">LED</text>
<text x="79.4" y="87.5">D2</text>
<text x="125.5" y="88.5">CH1-</text>
<text x="141.3" y="88.5">CS</text>
<text x="171.9" y="84.9">GND</text>
<text x="238.7" y="86">P0.19</text>
<text x="238.7" y="88.5">P0.20</text>
<text x="31.9" y="94.2">GNDS</text>
<text x="125.5" y="91.1">CH1+</text>
<text x="139.2" y="93.6">MISO</text>
<text x="140" y="91.1">SCK</text>
<text x="162.4" y="95.5" transform="rotate(-90 162.4 95.5)">+3.3V</text>
<text x="203.7" y="91.1">P0.21/RESET</text>
<text x="203.7" y="93.6">SWDCLK</text>
<text x="238.7" y="91.1">P0.22</text>
<text x="238.7" y="93.6">P0.23</text>
<text x="257.2" y="94">SW2</text>
<text x="73.7" y="96.8">GNDA</text>
<text x="139.2" y="96.1">MOSI</text>
<text x="141.2" y="101.2">DR</text>
<text x="203.7" y="96.1">SWDIO</text>
<text x="238.7" y="96.1">P0.24</text>
<text x="238.7" y="98.7">P0.25</text>
<text x="238.7" y="101.2">P0.26</text>
<text x="255" y="96.3">SW_Push</text>
<text x="79.8" y="107.3">GNDS</text>
<text x="137.7" y="106.3">MDAT0</text>
<text x="137.7" y="103.8">MDAT1</text>
<text x="163.3" y="102.5">R4</text>
<text x="163.5" y="104.8">200k</text>
<text x="234.2" y="106.3">P0.28/AIN4</text>
<text x="238.7" y="103.8">P0.27</text>
<text x="262.3" y="105.7">GND</text>
<text x="22" y="108.2">GND</text>
<text x="49.4" y="113.6">IC2</text>
<text x="100.1" y="113.9">C2</text>
<text x="125.5" y="111.4">REFIN+</text>
<text x="125.5" y="113.9">REFIN-</text>
<text x="137.9" y="108.8">RESET</text>
<text x="234.2" y="108.8">P0.29/AIN5</text>
<text x="234.2" y="111.4">P0.30/AIN6</text>
<text x="234.2" y="113.9">P0.31/AIN7</text>
<text x="27.3" y="115.2">C19</text>
<text x="27.5" y="117.5">100n</text>
<text x="30.6" y="114.1">+3.3VP</text>
<text x="42.3" y="115.9">SIP32509DT-T1-GE3</text>
<text x="62.5" y="118.1">+BATT</text>
<text x="89.7" y="116.3">100n (NP0 !!!)</text>
<text x="109.7" y="116">+3.3VA</text>
<text x="111" y="114.1">GNDA</text>
<text x="125.5" y="116.5">AVdd</text>
<text x="139.1" y="116.5">DVdd</text>
<text x="153.7" y="116.9">+3.3V</text>
<text x="224.2" y="115.3" transform="rotate(-90 224.2 115.3)">VSS</text>
<text x="41.4" y="120.3">OUT_1</text>
<text x="41.4" y="122.8">OUT_2</text>
<text x="41.4" y="125.3">EN</text>
<text x="56.3" y="125.3">GND</text>
<text x="56.5" y="122.8">IN_1</text>
<text x="56.5" y="120.3">IN_2</text>
<text x="102.9" y="123.4">GNDA</text>
<text x="216.8" y="123.5">nRF52832-QFxx</text>
<text x="221.7" y="123.4">GND</text>
<text x="222.4" y="121.2">U4</text>
<text x="23.3" y="131.3">J7</text>
<text x="64.2" y="129.8">GND</text>
<text x="115.5" y="131.2" transform="rotate(-90 115.5 131.2)">GNDA</text>
<text x="125.5" y="131.7">EP</text>
<text x="125.5" y="129.2">Agnd</text>
<text x="139.2" y="131.7">Dgnd</text>
<text x="18.4" y="133.6">USB_B_Micro</text>
<text x="116.9" y="136.1">GNDA</text>
<text x="151.5" y="137" transform="rotate(-90 151.5 137)">GND</text>
<text x="260.5" y="135.9">1 +3.3V</text>
<text x="22" y="138">VBUS</text>
<text x="24.6" y="143.1">D+</text>
<text x="204.2" y="143.7">VOS617B-7T</text>
<text x="208.4" y="141.4">U7</text>
<text x="227.5" y="142.4">J3</text>
<text x="265" y="140">J1</text>
<text x="265.8" y="142.3">Conn_01x04_Female</text>
<text x="21" y="149.1" transform="rotate(-90 21 149.1)">Shield</text>
<text x="23.5" y="149.1" transform="rotate(-90 23.5 149.1)">GND</text>
<text x="25.1" y="148.2">ID</text>
<text x="40" y="145.7">C18</text>
<text x="40.2" y="148">1 uF</text>
<text x="187.5" y="145.6" transform="rotate(-90 187.5 145.6)">R9</text>
<text x="189.8" y="145.6" transform="rotate(-90 189.8 145.6)">2k</text>
<text x="220.8" y="144.7">Conn_01x01_Male</text>
<text x="257.3" y="148.8">GND</text>
<text x="35" y="155.2">GND</text>
<text x="56.9" y="150.7">CEN</text>
<text x="56.9" y="155.8">PROG</text>
<text x="65.3" y="150.7">VBAT</text>
<text x="74.9" y="152.2">U6</text>
<text x="76.6" y="154.5">MCP73811T-420I-OT</text>
<text x="113.2" y="153.5">+3.3VP</text>
<text x="118.2" y="153.3">MCP1703A-3302_SOT23</text>
<text x="127.2" y="151">U2</text>
<text x="138.4" y="152.7">+3.3VA</text>
<text x="227.5" y="153.8">J4</text>
<text x="18.5" y="157.7">GND</text>
<text x="21" y="157.7">GND</text>
<text x="45.5" y="159.8">R15</text>
<text x="64.1" y="156.7" transform="rotate(-90 64.1 156.7)">VSS VDD</text>
<text x="80.1" y="161.5">J2</text>
<text x="120" y="159.7">C4</text>
<text x="120.2" y="162">1 uF</text>
<text x="123.4" y="157.1">VI</text>
<text x="128.9" y="161.3" transform="rotate(-90 128.9 161.3)">GND</text>
<text x="130.5" y="157.1">VO</text>
<text x="144.1" y="159.7">C7</text>
<text x="144.4" y="162">1 uF</text>
<text x="147.3" y="159.1">+3.3VA</text>
<text x="192.5" y="161.5">GND</text>
<text x="220.8" y="156.2">Conn_01x01_Male</text>
<text x="20.6" y="166.4">+BATT</text>
<text x="44.1" y="162.1">13.7k</text>
<text x="61.7" y="165.3">GND</text>
<text x="73.4" y="163.8">Conn_01x01_Male</text>
<text x="87.3" y="166.7">J9</text>
<text x="30" y="169.9">R13</text>
<text x="30.1" y="172.3">100k</text>
<text x="49" y="169.2">GND</text>
<text x="73.3" y="169">Conn_01x01_Male</text>
<text x="93.4" y="171.7">GND</text>
<text x="115" y="169.2">GND</text>
<text x="125.8" y="169.2">GNDA</text>
<text x="127.2" y="171.3">U3</text>
<text x="138.5" y="169.2">GNDA</text>
<text x="150.5" y="172.5" transform="rotate(-90 150.5 172.5)">V-</text>
<text x="150.5" y="171.9" transform="rotate(-90 150.5 171.9)">V+</text>
<text x="151.6" y="170.6">U1C</text>
<text x="151.8" y="172.9">AD8606</text>
<text x="22.2" y="178.7">C3</text>
<text x="30" y="178.8">R14</text>
<text x="71.8" y="179.1">SW1</text>
<text x="110.8" y="176.5">+BATT</text>
<text x="123.4" y="177.4">VI</text>
<text x="130.5" y="177.4">VO</text>
<text x="141.2" y="175.3">+3.3V</text>
<text x="22.4" y="181">100n</text>
<text x="30.1" y="181.1">100k</text>
<text x="61.2" y="185.4">+BATT</text>
<text x="69.4" y="181.4">SW_SPDT</text>
<text x="111.1" y="184.8">1 uF</text>
<text x="112.8" y="182.5">C5</text>
<text x="128.9" y="181.6" transform="rotate(-90 128.9 181.6)">GND</text>
<text x="141.6" y="182.5">C6</text>
<text x="141.8" y="184.8">1 uF</text>
<text x="147.4" y="184.4">GNDA</text>
<text x="26.1" y="188.2">GND</text>
<text x="126.4" y="189.5">GND</text>
<text x="116.3" y="192">GND</text>
<text x="136.6" y="192">GND</text>
</g>
<g font-size="1.4" fill="#840000">
<text x="196.5" y="147.3">1</text>
<text x="221.9" y="147.3">4</text>
<text x="196.5" y="152.4">2</text>
<text x="221.9" y="152.4">3</text>
</g>
</svg>
